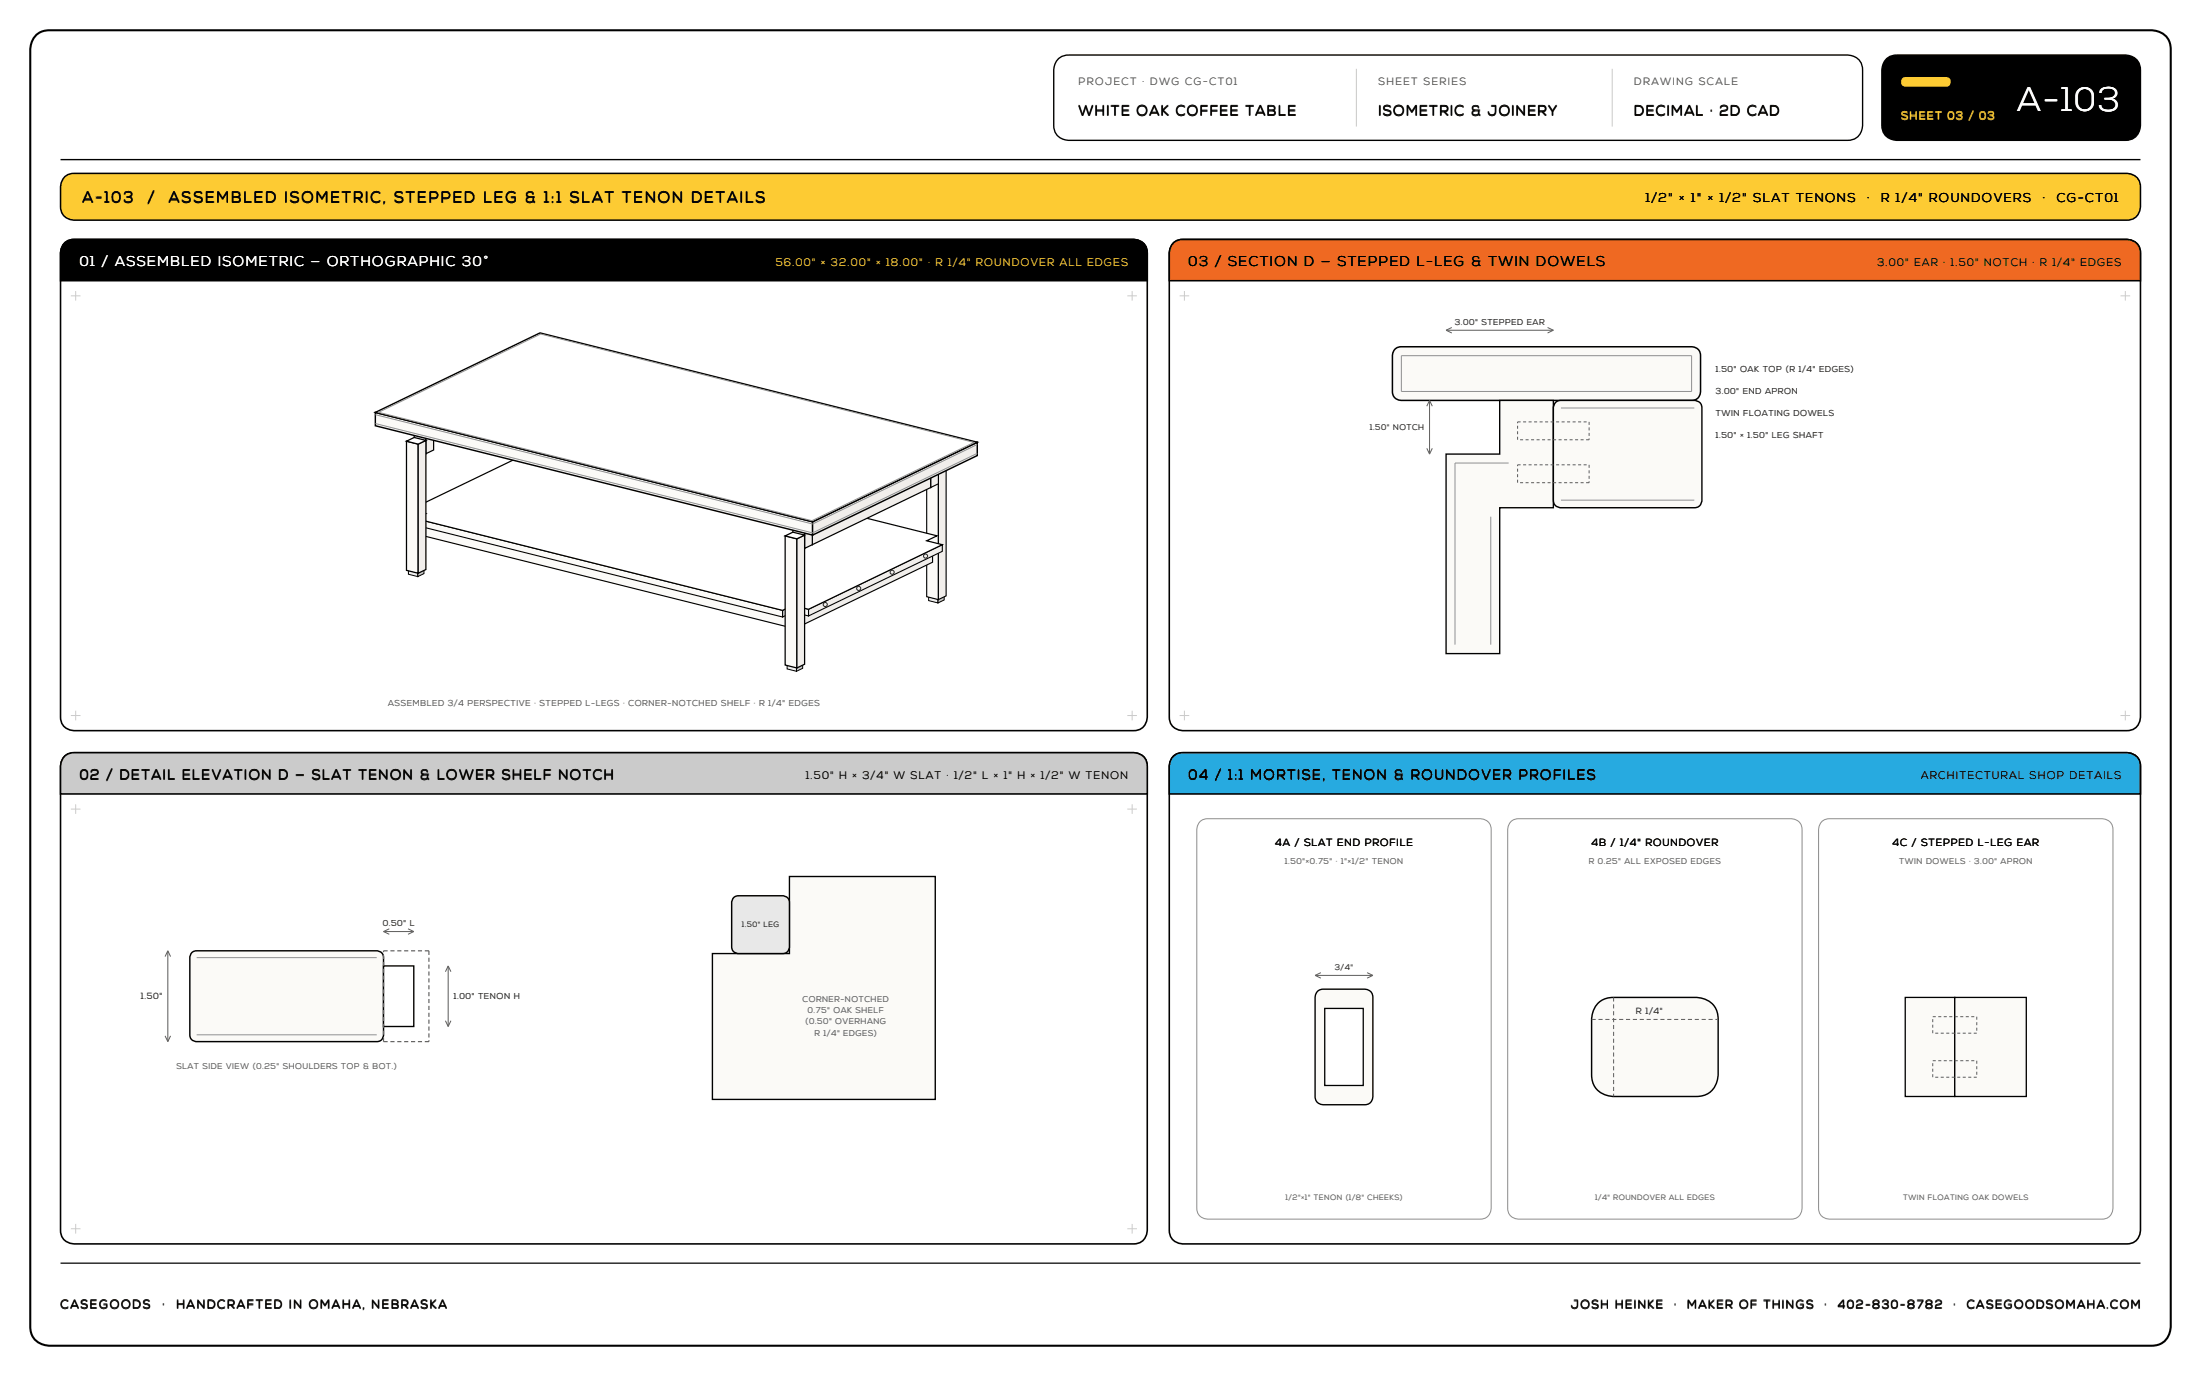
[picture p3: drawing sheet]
<svg xmlns="http://www.w3.org/2000/svg" width="564mm" height="353mm" viewBox="0 0 564 353" stroke-linecap="round" stroke-linejoin="round" font-family="sans-serif">
<path d="M9.5 8.8l.8-.5 1.1-.4 1.3-.1h539a4.8 4.8 0 0 1 5 4.9v327.4a4.8 4.8 0 0 1-5 4.9h-539a4.8 4.8 0 0 1-4.9-4.9v-327.4l.1-1.1a5.1 5.1 0 0 1 1.6-2.8z" fill="#fff" stroke="#000" stroke-width=".53"/>
<path d="M271.4 15.1l1.6-.9 1.1-.1h199.7a3.8 3.8 0 0 1 3.9 3.9v14.1a3.8 3.8 0 0 1-3.9 3.9h-199.7a3.8 3.8 0 0 1-3.9-3.9l.1-14.6a4.3 4.3 0 0 1 1.1-2.4z" fill="#fff" stroke="#000" stroke-width=".35"/>
<path d="M347.8 17.6v14.9M413.5 17.6v14.9" fill="none" stroke="#cbcbcb" stroke-width=".26"/>
<path d="M483.7 15.1l1.6-.9 1.2-.1h58.5a3.8 3.8 0 0 1 3.9 3.9v14.1a3.8 3.8 0 0 1-3.9 3.9h-58.5a3.8 3.8 0 0 1-3.9-3.9v-14.6a4.3 4.3 0 0 1 1.1-2.4z" fill="#000" stroke="#000" stroke-width=".35"/>
<path d="M487.8 20.1l.8-.3h10.6a1.25 1.25 0 0 1 1.1 1.2 1.25 1.25 0 0 1-1.1 1.2h-10.6a1.25 1.25 0 0 1-1.1-.8 1.25 1.25 0 0 1 .3-1.3z" fill="#fdcb33"/>
<path d="M15.5 40.9h533.4" fill="none" stroke="#000" stroke-width=".35"/>
<path d="M16.4 45.6l.6-.6 .9-.4 1.1-.2h526.4a3.5 3.5 0 0 1 3.5 3.6v4.9a3.5 3.5 0 0 1-3.5 3.5h-526.4a3.5 3.5 0 0 1-3.5-3.5v-5.1l.2-.9z" fill="#fdcb33" stroke="#000" stroke-width=".39"/>
<path d="M15.5 323.9h533.4" fill="none" stroke="#000" stroke-width=".32"/>
<path d="M16.4 62.5l.6-.6 .9-.4 1.1-.1h271.7a3.5 3.5 0 0 1 3.5 3.5v118.9a3.5 3.5 0 0 1-3.5 3.5h-271.7a3.5 3.5 0 0 1-3.5-3.5v-118.9l.2-1.1z" fill="#fff" stroke="#000" stroke-width=".41"/>
<path d="M16.4 62.5l.6-.6 .9-.4 1.1-.1h271.7a3.5 3.5 0 0 1 3.5 3.5v7.1h-278.7v-7.2l.2-1z" fill="#000" stroke="#000" stroke-width=".41"/>
<path d="M18.2 75.8h2.4M19.4 74.6v2.5M289.1 75.8h2.5M290.3 74.6v2.5M18.2 183.4h2.4M19.4 182.2v2.5M289.1 183.4h2.5M290.3 182.2v2.5" fill="none" stroke="#cbcbcb" stroke-width=".26"/>
<path d="M300.7 62.5l.6-.6 .9-.4 1.2-.1h242a3.5 3.5 0 0 1 3.5 3.5v118.9a3.5 3.5 0 0 1-3.5 3.5h-242a3.5 3.5 0 0 1-3.5-3.5v-118.9l.1-1.1z" fill="#fff" stroke="#000" stroke-width=".41"/>
<path d="M300.7 62.5l.6-.6 .9-.4 1.2-.1h242a3.5 3.5 0 0 1 3.5 3.5v7.1h-249v-7.2l.1-1z" fill="#ef6922" stroke="#000" stroke-width=".41"/>
<path d="M302.5 75.8h2.5M303.7 74.6v2.5M543.8 75.8h2.5M545 74.6v2.5M302.5 183.4h2.5M303.7 182.2v2.5M543.8 183.4h2.5M545 182.2v2.5" fill="none" stroke="#cbcbcb" stroke-width=".26"/>
<path d="M16.4 194.1l.6-.6 .9-.4 1.1-.1h271.7a3.5 3.5 0 0 1 3.5 3.5v118.9a3.5 3.5 0 0 1-3.5 3.5h-271.7a3.5 3.5 0 0 1-3.5-3.5v-118.9l.2-1.1z" fill="#fff" stroke="#000" stroke-width=".41"/>
<path d="M16.4 194.1l.6-.6 .9-.4 1.1-.1h271.7a3.5 3.5 0 0 1 3.5 3.5v7.1h-278.7v-7.3l.2-.9z" fill="#cbcbcb" stroke="#000" stroke-width=".41"/>
<path d="M18.2 207.4h2.4M19.4 206.2v2.5M289.1 207.4h2.5M290.3 206.2v2.5M18.2 315h2.4M19.4 313.8v2.5M289.1 315h2.5M290.3 313.8v2.5" fill="none" stroke="#cbcbcb" stroke-width=".26"/>
<path d="M300.7 194.1l.6-.6 .9-.4 1.2-.1h242a3.5 3.5 0 0 1 3.5 3.5v118.9a3.5 3.5 0 0 1-3.5 3.5h-242a3.5 3.5 0 0 1-3.5-3.5v-118.9l.1-1.1z" fill="#fff" stroke="#000" stroke-width=".41"/>
<path d="M300.7 194.1l.6-.6 .9-.4 1.2-.1h242a3.5 3.5 0 0 1 3.5 3.5v7.1h-249v-7.3l.1-.9z" fill="#27aae0" stroke="#000" stroke-width=".41"/>
<path d="M141 128.7l2.4 .6v1l-2.4-.6z" fill="#edf0f2" stroke="#000" stroke-width=".26"/>
<path d="M143.4 129.3l1.6-.8v1l-1.6 .8z" fill="#cbcbcb" stroke="#000" stroke-width=".26"/>
<path d="M141 128.7l1.6-.8 2.4 .6-1.6 .8z" fill="#edf0f2" stroke="#000" stroke-width=".26"/>
<path d="M140.5 95.6l3 .7v33.2l-3-.8z" fill="#fbfaf7" stroke="#000" stroke-width=".29"/>
<path d="M143.5 96.3l2-.9v33.1l-2 1z" fill="#f1eeeb" stroke="#000" stroke-width=".29"/>
<path d="M140.5 95.6l2-1 3 .8-2 .9z" fill="#fff" stroke="#000" stroke-width=".29"/>
<path d="M238.1 153l2.4 .6v1l-2.4-.6z" fill="#edf0f2" stroke="#000" stroke-width=".26"/>
<path d="M240.5 153.6l1.6-.8v1l-1.6 .8z" fill="#cbcbcb" stroke="#000" stroke-width=".26"/>
<path d="M238.1 153l1.6-.8 2.4 .6-1.6 .8z" fill="#edf0f2" stroke="#000" stroke-width=".26"/>
<path d="M237.6 119.9l3.1 .7v33.1l-3.1-.7z" fill="#fbfaf7" stroke="#000" stroke-width=".29"/>
<path d="M240.7 120.6l1.9-.9v33.1l-1.9 .9z" fill="#f1eeeb" stroke="#000" stroke-width=".29"/>
<path d="M237.6 119.9l2-1 3 .8-1.9 .9z" fill="#fff" stroke="#000" stroke-width=".29"/>
<path d="M235.7 117.4l3 .8v6.8l-3-.8z" fill="#fbfaf7" stroke="#000" stroke-width=".29"/>
<path d="M238.7 118.2l2-1v6.8l-2 1z" fill="#f1eeeb" stroke="#000" stroke-width=".29"/>
<path d="M235.7 117.4l1.9-.9 3.1 .7-2 1z" fill="#fff" stroke="#000" stroke-width=".29"/>
<path d="M108.2 133.9l94.1 23.5v3.4l-94.1-23.5z" fill="#fbfaf7" stroke="#000" stroke-width=".29"/>
<path d="M202.3 157.4l1-.5v3.4l-1 .5z" fill="#f1eeeb" stroke="#000" stroke-width=".29"/>
<path d="M108.2 133.9l1-.5 94.1 23.5-1 .5z" fill="#fff" stroke="#000" stroke-width=".29"/>
<path d="M203.3 156.9l1.5 .4v3.4l-1.5-.4z" fill="#fbfaf7" stroke="#000" stroke-width=".29"/>
<path d="M204.8 157.3l34.4-16.6v3.4l-34.4 16.6z" fill="#f1eeeb" stroke="#000" stroke-width=".29"/>
<path d="M203.3 156.9l34.3-16.5 1.6 .3-34.4 16.6z" fill="#fff" stroke="#000" stroke-width=".29"/>
<path d="M207.3 156.2l34.4-16.6v1.8l-34.4 16.5z" fill="#f1eeeb" stroke="#000" stroke-width=".28"/>
<g fill="#fbfaf7" stroke="#000" stroke-width=".28">
<path d="M203.3 155.2l4 1v1.7l-4-1z"/>
<path d="M200.7 156.5l2.6-1.3v1.7l-2.6 1.3z"/>
<path d="M106.6 133l94.1 23.5v1.7l-94.1-23.5z"/>
<path d="M106.6 133l2.6-1.3v1.7l-2.6 1.3z"/>
<path d="M105.2 130.7l4 1v1.7l-4-1z"/>
</g>
<path d="M105.2 130.7l34.3-16.6 4 1 2.7-1.3 94.1 23.6-2.7 1.2 4.1 1-34.4 16.6-4-1-2.6 1.3-94.1-23.5 2.6-1.3z" fill="#fff" stroke="#000" stroke-width=".31"/>
<g fill="none" stroke="#242424" stroke-width=".26">
<circle cx="211.6" cy="155" r=".53"/>
<circle cx="220.2" cy="150.9" r=".53"/>
<circle cx="228.8" cy="146.7" r=".53"/>
<circle cx="237.4" cy="142.6" r=".53"/>
</g>
<path d="M110.2 109l94.1 23.5v3.5l-94.1-23.6z" fill="#fbfaf7" stroke="#000" stroke-width=".28"/>
<path d="M204.3 132.5l1-.4v3.4l-1 .5z" fill="#f1eeeb" stroke="#000" stroke-width=".28"/>
<path d="M110.2 109l1-.5 94.1 23.6-1 .4z" fill="#fff" stroke="#000" stroke-width=".28"/>
<path d="M205.3 132.1l3 .7v6.8l-3-.7z" fill="#fbfaf7" stroke="#000" stroke-width=".31"/>
<path d="M208.3 132.8l30.4-14.6v6.8l-30.4 14.6z" fill="#f1eeeb" stroke="#000" stroke-width=".31"/>
<path d="M205.3 132.1l30.4-14.7 3 .8-30.4 14.6z" fill="#fff" stroke="#000" stroke-width=".31"/>
<path d="M104.7 146.2l2.4 .6v1l-2.4-.6z" fill="#edf0f2" stroke="#000" stroke-width=".26"/>
<path d="M107.1 146.8l1.6-.8v1.1l-1.6 .7z" fill="#cbcbcb" stroke="#000" stroke-width=".26"/>
<path d="M104.7 146.2l1.6-.8 2.4 .6-1.6 .8z" fill="#edf0f2" stroke="#000" stroke-width=".26"/>
<path d="M106.2 108.7l3 .8v6.8l-3-.7z" fill="#fbfaf7" stroke="#000" stroke-width=".31"/>
<path d="M109.2 109.5l2-1v6.9l-2 .9z" fill="#f1eeeb" stroke="#000" stroke-width=".31"/>
<path d="M106.2 108.7l2-.9 3 .7-2 1z" fill="#fff" stroke="#000" stroke-width=".31"/>
<path d="M104.2 113.1l3 .8v33.1l-3-.8z" fill="#fbfaf7" stroke="#000" stroke-width=".32"/>
<path d="M107.2 113.9l2-1v33.1l-2 1z" fill="#f1eeeb" stroke="#000" stroke-width=".32"/>
<path d="M104.2 113.1l2-.9 3 .7-2 1z" fill="#fff" stroke="#000" stroke-width=".32"/>
<path d="M201.9 170.5l2.4 .6v1l-2.4-.6z" fill="#edf0f2" stroke="#000" stroke-width=".26"/>
<path d="M204.3 171.1l1.5-.8v1l-1.5 .8z" fill="#cbcbcb" stroke="#000" stroke-width=".26"/>
<path d="M201.9 170.5l1.5-.8 2.4 .6-1.5 .8z" fill="#edf0f2" stroke="#000" stroke-width=".26"/>
<path d="M203.3 133l3 .8v6.8l-3-.7z" fill="#fbfaf7" stroke="#000" stroke-width=".31"/>
<path d="M206.3 133.8l2-1v6.8l-2 1z" fill="#f1eeeb" stroke="#000" stroke-width=".31"/>
<path d="M203.3 133l2-.9 3 .7-2 1z" fill="#fff" stroke="#000" stroke-width=".31"/>
<path d="M201.4 137.4l3 .7v33.2l-3-.8z" fill="#fbfaf7" stroke="#000" stroke-width=".32"/>
<path d="M204.4 138.1l1.9-.9v33.1l-1.9 1z" fill="#f1eeeb" stroke="#000" stroke-width=".32"/>
<path d="M201.4 137.4l1.9-1 3 .8-1.9 .9z" fill="#fff" stroke="#000" stroke-width=".32"/>
<path d="M96.3 105.7l112.1 28.1v3.4l-112.1-28z" fill="#fbfaf7" stroke="#000" stroke-width=".37"/>
<path d="M208.4 133.8l42.2-20.4v3.4l-42.2 20.4z" fill="#f1eeeb" stroke="#000" stroke-width=".37"/>
<path d="M96.3 105.7l42.2-20.3 112.1 28-42.2 20.4z" fill="#fff" stroke="#000" stroke-width=".37"/>
<path d="M96.3 106.3l112.1 28 42.2-20.3M96.3 108.6l112.1 28 42.2-20.4M97.1 105.7l41.6-20.1 111.1 27.8-41.6 20.1z" fill="none" stroke="#8f8f8f" stroke-width=".26"/>
<path d="M357.9 89.4l.6-.4 .9-.1 74.9 .1a2.15 2.15 0 0 1 1.8 2.2v9.6a2.15 2.15 0 0 1-2.3 1.9l-74.9-.1a2.15 2.15 0 0 1-1.8-2.2v-9.3l.2-.8z" fill="#fbfaf7" stroke="#000" stroke-width=".39"/>
<path d="M359.4 91.2h74.4v9.2h-74.4z" fill="none" stroke="#8f8f8f" stroke-width=".26"/>
<path d="M384.6 102.7h13.8v27.5h-13.8v37.4h-13.8v-51.2h13.8z" fill="#fbfaf7" stroke="#000" stroke-width=".35"/>
<path d="M386.9 118.7h-13.8v46.6M382.3 132.5v32.8" fill="none" stroke="#8f8f8f" stroke-width=".26"/>
<path d="M398.9 103.2l.6-.4 .8-.1h34.4a1.89 1.89 0 0 1 1.8 1.9l-.1 23.8a1.89 1.89 0 0 1-1.9 1.8h-34.3a1.89 1.89 0 0 1-1.8-2v-23.6l.2-1z" fill="#fbfaf7" stroke="#000" stroke-width=".37"/>
<path d="M400.3 104.6h34.2M400.3 128.2h34.2" fill="none" stroke="#8f8f8f" stroke-width=".26"/>
<path d="M389.2 108.2h18.3M389.2 112.7v-4.5M389.2 119.2h18.3M407.5 108.2v4.5M407.5 112.7h-18.3M407.5 119.2v4.6M389.2 123.8v-4.6M407.5 123.8h-18.3" fill="none" stroke="#5c5c5c" stroke-width=".26" stroke-dasharray=".8 .6" stroke-linecap="butt"/>
<path d="M370.8 84.7h27.6M370.8 84.7l1.5 .7M372.3 84l-1.5 .7M396.9 84l1.5 .7M398.4 84.7l-1.5 .7M365.9 114.9l.7 1.5M366.6 102.7v13.7M366.6 102.7l-.7 1.4M366.6 102.7l.7 1.4M367.3 114.9l-.7 1.5" fill="none" stroke="#5c5c5c" stroke-width=".26"/>
<path d="M49.2 244.2l.5-.3 .7-.1h46.3a1.69 1.69 0 0 1 1.7 1.7l-.1 19.9a1.69 1.69 0 0 1-1.7 1.7l-46.3-.1a1.69 1.69 0 0 1-1.6-1.7v-19.8z" fill="#fbfaf7" stroke="#000" stroke-width=".37"/>
<path d="M50.4 245.5h46.2M50.4 265.3h46.2" fill="none" stroke="#8f8f8f" stroke-width=".26"/>
<path d="M98.4 247.7h7.7v15.5h-7.7z" fill="#fff"/>
<path d="M98.4 247.7h7.7v15.5h-7.7z" fill="none" stroke="#000" stroke-width=".35"/>
<path d="M98.4 243.8h11.6M110 243.8v23.3M98.4 267.1v-23.3M110 267.1h-11.6" fill="none" stroke="#5c5c5c" stroke-width=".3" stroke-dasharray="1.1 .7" stroke-linecap="butt"/>
<g fill="none" stroke="#5c5c5c" stroke-width=".26">
<path d="M98.4 238.8h7.7M98.4 238.8l1.4 .7M99.8 238.1l-1.4 .7M104.6 238.1l1.5 .7M106.1 238.8l-1.5 .7M43 243.8v23.3M43 243.8l-.7 1.5M43 243.8l.7 1.5M114.9 247.7v15.5M114.9 247.7l-.7 1.4M114.9 247.7l.7 1.4M42.3 265.6l.7 1.5"/>
<path d="M43.7 265.6l-.7 1.5M114.2 261.7l.7 1.5M115.6 261.7l-.7 1.5"/>
</g>
<path d="M202.5 224.7h37.3v57.2h-57.1v-37.4h19.8z" fill="#fbfaf7" stroke="#000" stroke-width=".35"/>
<path d="M188.2 230.1l.5-.3 .7-.1h11.4a1.71 1.71 0 0 1 1.7 1.7l-.1 11.4a1.71 1.71 0 0 1-1.7 1.7h-11.4a1.71 1.71 0 0 1-1.7-1.8v-11.3z" fill="#e8e8e8" stroke="#000" stroke-width=".37"/>
<path d="M307.6 210.8l1.2-.8 .9-.1h69.9a2.76 2.76 0 0 1 2.8 2.8v97a2.76 2.76 0 0 1-2.8 2.9h-69.9a2.76 2.76 0 0 1-2.8-2.9v-97l.2-.9z" fill="#fff" stroke="#8f8f8f" stroke-width=".26"/>
<path d="M338 254l1.4-.4 11 .1a1.98 1.98 0 0 1 1.7 2l-.1 25.8a1.98 1.98 0 0 1-2 1.7h-11a1.98 1.98 0 0 1-1.7-2.1v-25.4l.1-.8z" fill="#fbfaf7" stroke="#000" stroke-width=".35"/>
<path d="M339.7 258.5h9.9v19.8h-9.9z" fill="#fff"/>
<path d="M339.7 258.5h9.9v19.8h-9.9z" fill="none" stroke="#000" stroke-width=".34"/>
<path d="M337.3 250.1h14.8M337.3 250.1l1.4 .7M338.7 249.4l-1.4 .7M350.6 249.4l1.5 .7M352.1 250.1l-1.5 .7" fill="none" stroke="#5c5c5c" stroke-width=".26"/>
<path d="M387.3 210.8l1.2-.8 1-.1h69.8a2.76 2.76 0 0 1 2.8 2.8v97a2.76 2.76 0 0 1-2.8 2.9h-69.8a2.76 2.76 0 0 1-2.9-2.9v-97l.2-.9z" fill="#fff" stroke="#8f8f8f" stroke-width=".26"/>
<path d="M409.6 257.4a5.3 5.3 0 0 1 4.2-1.7h21.2a5.6 5.6 0 0 1 5.6 5.7v14.1a5.6 5.6 0 0 1-5.6 5.6h-21.2a5.6 5.6 0 0 1-5.6-5.6l.1-15.2a6.2 6.2 0 0 1 1.3-2.9z" fill="#fbfaf7" stroke="#000" stroke-width=".37"/>
<path d="M413.8 255.7v25.4M408.2 261.4h32.4" fill="none" stroke="#5c5c5c" stroke-width=".26" stroke-dasharray="1.1 .7" stroke-linecap="butt"/>
<path d="M467.1 210.8l1.2-.8 .9-.1h69.8a2.76 2.76 0 0 1 2.9 2.8v97a2.76 2.76 0 0 1-2.9 2.9h-69.8a2.76 2.76 0 0 1-2.8-2.9v-97l.1-.9z" fill="#fff" stroke="#8f8f8f" stroke-width=".26"/>
<path d="M488.6 255.7h12.7v25.4h-12.7z" fill="#fbfaf7"/>
<path d="M488.6 255.7h12.7v25.4h-12.7z" fill="none" stroke="#000" stroke-width=".34"/>
<path d="M501.3 255.7h18.3v25.4h-18.3z" fill="#fbfaf7"/>
<path d="M501.3 255.7h18.3v25.4h-18.3z" fill="none" stroke="#000" stroke-width=".34"/>
<path d="M495.7 260.7h11.2M495.7 264.9v-4.2M495.7 271.9h11.2M495.7 276.2v-4.3M506.9 260.7v4.2M506.9 264.9h-11.2M506.9 271.9v4.3M506.9 276.2h-11.2" fill="none" stroke="#5c5c5c" stroke-width=".26" stroke-dasharray=".8 .6" stroke-linecap="butt"/>
<text font-size="8.6" fill="#fff" x="517.4" y="28.6">A-103</text>
<g font-size="4">
<text x="21.2" y="51.9">A-103</text>
<text x="37.9" y="51.9">/</text>
<text x="43.3" y="51.9">ASSEMBLED ISOMETRIC, STEPPED LEG &amp; 1:1 SLAT TENON DETAILS</text>
</g>
<g font-size="3.7">
<text x="276.6" y="29.6">WHITE OAK COFFEE TABLE</text>
<text x="353.5" y="29.6">ISOMETRIC &amp; JOINERY</text>
<text x="419.1" y="29.6">DECIMAL · 2D CAD</text>
</g>
<text font-size="3.6" fill="#fff" x="20.5" y="68.3">01 / ASSEMBLED ISOMETRIC — ORTHOGRAPHIC 30°</text>
<g font-size="3.6">
<text x="304.8" y="68.3">03 / SECTION D — STEPPED L-LEG &amp; TWIN DOWELS</text>
<text x="20.5" y="199.8">02 / DETAIL ELEVATION D — SLAT TENON &amp; LOWER SHELF NOTCH</text>
<text x="304.8" y="199.8">04 / 1:1 MORTISE, TENON &amp; ROUNDOVER PROFILES</text>
</g>
<g font-size="3.2">
<text x="422.1" y="51.8">1/2&quot; × 1&quot; × 1/2&quot; SLAT TENONS</text>
<text x="478.8" y="51.8">·</text>
<text x="482.4" y="51.8">R 1/4&quot; ROUNDOVERS</text>
<text x="523.9" y="51.8">·</text>
<text x="527.4" y="51.8">CG-CT01</text>
</g>
<g font-size="3.1">
<text x="15.5" y="335.5">CASEGOODS</text>
<text x="41.6" y="335.5">·</text>
<text x="45.2" y="335.5">HANDCRAFTED IN OMAHA, NEBRASKA</text>
</g>
<g font-size="3">
<text x="402.9" y="335.5">JOSH HEINKE</text>
<text x="429.3" y="335.5">·</text>
<text x="432.7" y="335.5">MAKER OF THINGS</text>
<text x="467.9" y="335.5">·</text>
<text x="471.3" y="335.5">402-830-8782</text>
<text x="501" y="335.5">·</text>
<text x="504.4" y="335.5">CASEGOODSOMAHA.COM</text>
</g>
<text font-size="2.9" fill="#fdcb33" x="487.5" y="30.7">SHEET 03 / 03</text>
<text font-size="2.8" fill="#fdcb33" x="199" y="68.2">56.00&quot; × 32.00&quot; × 18.00&quot; · R 1/4&quot; ROUNDOVER ALL EDGES</text>
<g font-size="2.8">
<text x="481.5" y="68.2">3.00&quot; EAR · 1.50&quot; NOTCH · R 1/4&quot; EDGES</text>
<text x="206.7" y="199.7">1.50&quot; H × 3/4&quot; W SLAT · 1/2&quot; L × 1&quot; H × 1/2&quot; W TENON</text>
<text x="492.6" y="199.7">ARCHITECTURAL SHOP DETAILS</text>
</g>
<g font-size="2.7" fill="#5a5a5a">
<text x="276.6" y="21.9">PROJECT · DWG CG-CT01</text>
<text x="353.5" y="21.9">SHEET SERIES</text>
<text x="419.1" y="21.9">DRAWING SCALE</text>
</g>
<g font-size="2.6">
<text x="327" y="217">4A / SLAT END PROFILE</text>
<text x="408.2" y="217">4B / 1/4&quot; ROUNDOVER</text>
<text x="485.4" y="217">4C / STEPPED L-LEG EAR</text>
</g>
<g font-size="2.3" fill="#242424">
<text x="36.1" y="256.1">1.50&quot;</text>
<text x="419.5" y="260">R 1/4&quot;</text>
</g>
<g font-size="2.2" fill="#242424">
<text x="373.1" y="83.3">3.00&quot; STEPPED EAR</text>
<text x="440" y="95.2">1.50&quot; OAK TOP (R 1/4&quot; EDGES)</text>
<text x="440" y="100.9">3.00&quot; END APRON</text>
<text x="440" y="106.5">TWIN FLOATING DOWELS</text>
<text x="440" y="112.2">1.50&quot; × 1.50&quot; LEG SHAFT</text>
<text x="98.2" y="237.4">0.50&quot; L</text>
<text x="116.3" y="256.1">1.00&quot; TENON H</text>
</g>
<text font-size="2.2" fill="#5c5c5c" x="99.5" y="181">ASSEMBLED 3/4 PERSPECTIVE · STEPPED L-LEGS · CORNER-NOTCHED SHELF · R 1/4&quot; EDGES</text>
<text font-size="2.1" fill="#242424" x="351.3" y="110.2">1.50&quot; NOTCH</text>
<g font-size="2.1" fill="#5c5c5c">
<text x="329.5" y="221.5">1.50&quot;×0.75&quot; · 1&quot;×1/2&quot; TENON</text>
<text x="407.5" y="221.5">R 0.25&quot; ALL EXPOSED EDGES</text>
<text x="487.1" y="221.5">TWIN DOWELS · 3.00&quot; APRON</text>
<text x="205.8" y="256.8">CORNER-NOTCHED</text>
<text x="206.5" y="262.7">(0.50&quot; OVERHANG</text>
<text x="207.1" y="259.7">0.75&quot; OAK SHELF</text>
<text x="208.9" y="265.6">R 1/4&quot; EDGES)</text>
<text x="45.3" y="274.1">SLAT SIDE VIEW (0.25&quot; SHOULDERS TOP &amp; BOT.)</text>
</g>
<text font-size="2" fill="#242424" x="342.3" y="248.7">3/4&quot;</text>
<text font-size="1.9" fill="#242424" x="190.3" y="237.8">1.50&quot; LEG</text>
<g font-size="1.9" fill="#5c5c5c">
<text x="329.7" y="307.6">1/2&quot;×1&quot; TENON (1/8&quot; CHEEKS)</text>
<text x="409.1" y="307.6">1/4&quot; ROUNDOVER ALL EDGES</text>
<text x="488.1" y="307.6">TWIN FLOATING OAK DOWELS</text>
</g>
</svg>
